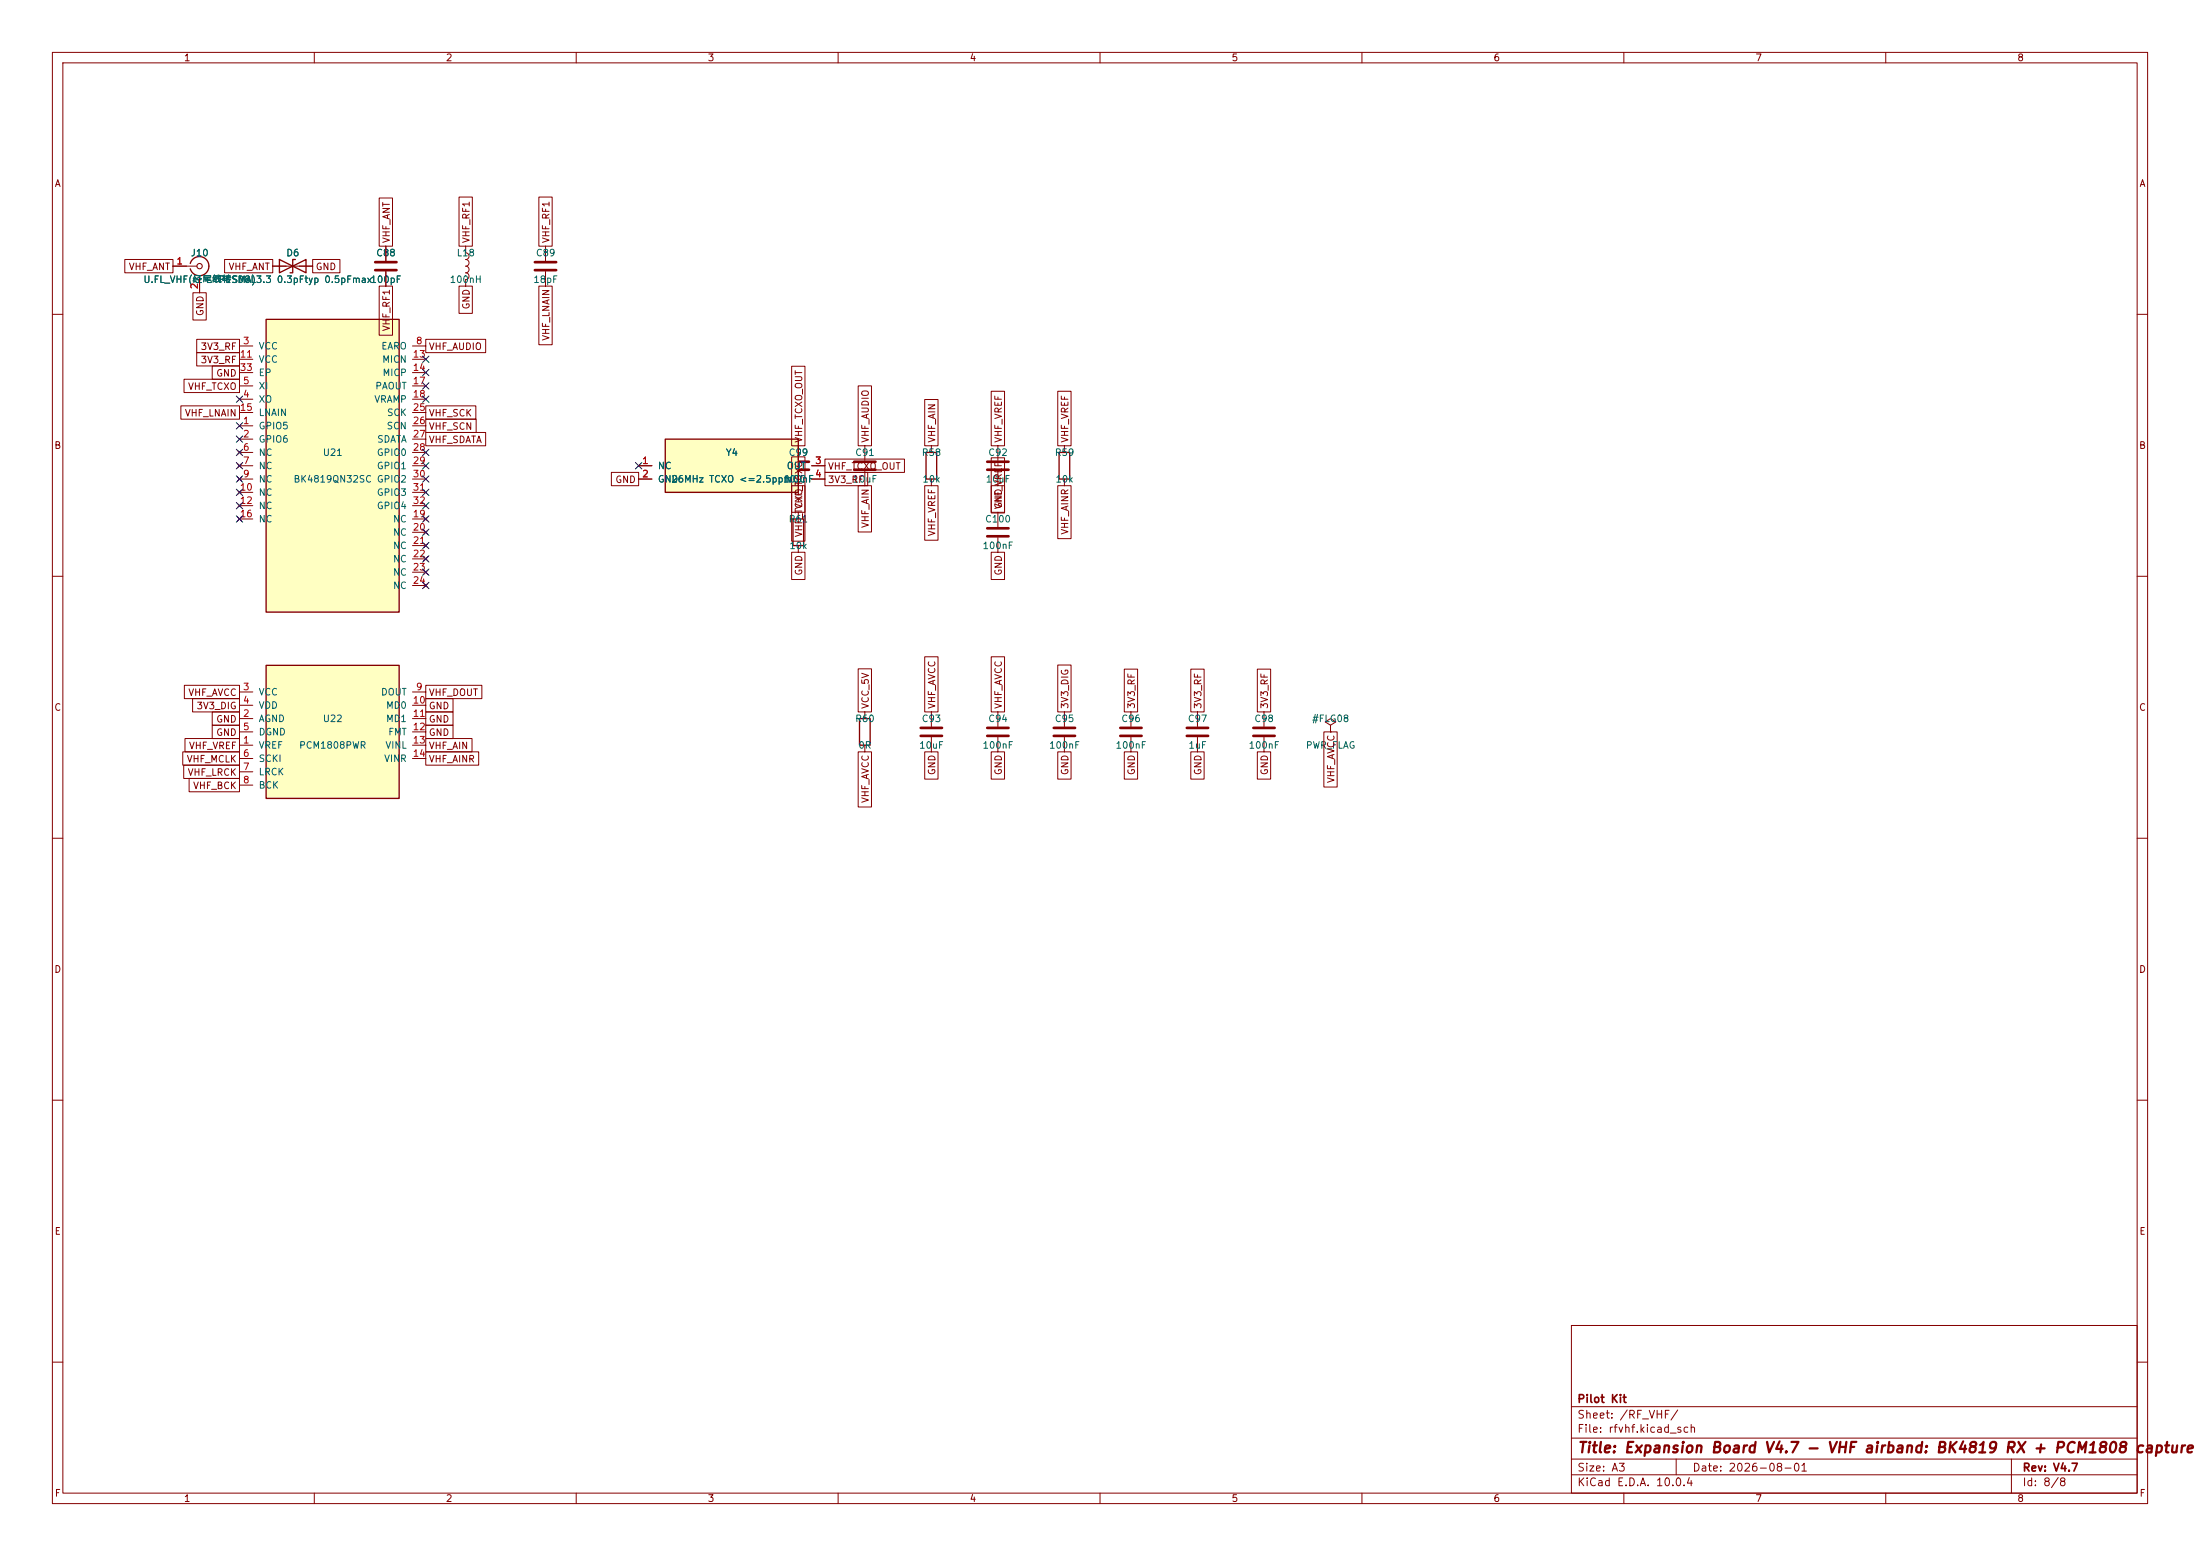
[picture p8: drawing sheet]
<svg xmlns="http://www.w3.org/2000/svg" width="420mm" height="297mm" viewBox="0 0 420 297" stroke-linecap="round" stroke-linejoin="round" font-family="sans-serif">
<g fill="none" stroke="#840000" stroke-width=".19">
<path d="M10 10h400v277h-400zM12 12h396v273h-396zM60 10v2M110 10v2M160 10v2M210 10v2M260 10v2M310 10v2M360 10v2M10 60h2M408 60h2M10 110h2"/>
<path d="M408 110h2M10 160h2M408 160h2M10 210h2M408 210h2M300 253h108v32h-108zM10 260h2M300 278.5h108M300 274.5h108M300 268.5h108M320 278.5v3M384 278.5v6.5"/>
<path d="M408 260h2M60 285v2M110 285v2M160 285v2M210 285v2M260 285v2M300 281.5h108M310 285v2M360 285v2"/>
</g>
<path d="M50.8 127h25.4v25.4h-25.4z" fill="#ffffc2"/>
<path d="M53.3 49.5v2.6l5.1-2.6v2.6zM56.4 49.5h-.5v2.6h-.5M50.8 127h25.4v25.4h-25.4z" fill="none" stroke="#840000" stroke-width=".25"/>
<g fill="none" stroke="#840000" stroke-width=".19">
<path d="M52.1 50.8h7.6M73.7 47v2.8M73.7 51.8v2.8M190.5 97.8v2.8M190.5 102.6v2.8M45.7 137.2h2.6M45.7 132.1h2.6M45.7 134.6h2.6M45.7 139.7h2.6M78.7 137.2h2.6M78.7 132.1h2.6M78.7 134.6h2.6"/>
<path d="M78.7 139.7h2.6M45.7 142.2h2.6M45.7 144.8h2.6M45.7 147.3h2.6M45.7 149.9h2.6M78.7 142.2h2.6M78.7 144.8h2.6"/>
</g>
<path d="M71.6 50h4.1M71.6 51.6h4.1M188.5 100.8h4M188.5 102.4h4" fill="none" stroke="#840000" stroke-width=".51"/>
<path d="M50.8 61h25.4v55.8h-25.4z" fill="#ffffc2"/>
<path d="M50.8 61h25.4v55.8h-25.4zM176.8 86.4h2v5h-2z" fill="none" stroke="#840000" stroke-width=".25"/>
<g fill="none" stroke="#840000" stroke-width=".19">
<path d="M45.7 66h2.6M45.7 76.2h2.6M45.7 73.7h2.6M45.7 68.6h2.6M45.7 71.1h2.6M45.7 78.7h2.6M78.7 66h2.6M78.7 76.2h2.6M78.7 73.7h2.6M78.7 68.6h2.6M78.7 71.1h2.6M78.7 78.7h2.6"/>
<path d="M45.3 86l.8 .7M45.3 88.5l.8 .8M45.3 91.1l.8 .7M45.3 93.6l.8 .8M45.3 96.1l.8 .8M45.3 98.7l.8 .7M45.7 81.3h2.6M45.7 83.8h2.6M45.7 86.4h2.6M45.7 88.9h2.6M45.7 91.4h2.6M45.7 94h2.6"/>
<path d="M45.7 96.5h2.6M45.7 99.1h2.6M46.1 86l-.8 .7M46.1 88.5l-.8 .8M46.1 91.1l-.8 .7M46.1 93.6l-.8 .8M46.1 96.1l-.8 .8M46.1 98.7l-.8 .7M78.7 81.3h2.6M78.7 83.8h2.6M78.7 86.4h2.6M78.7 88.9h2.6"/>
<path d="M78.7 91.4h2.6M78.7 94h2.6M78.7 96.5h2.6M78.7 99.1h2.6M80.9 98.7l.8 .7M81.7 98.7l-.8 .7M152.4 85.1v2.8M152.4 89.9v2.8M177.8 85.1v1.3M177.8 91.4v1.3M190.5 85.1v2.8M190.5 89.9v2.8"/>
<path d="M78.7 101.6h2.6M78.7 104.1h2.6M78.7 106.7h2.6M78.7 109.2h2.6M78.7 111.8h2.6M80.9 101.2l.8 .8M80.9 103.8l.8 .7M80.9 106.3l.8 .8M80.9 108.8l.8 .8M80.9 111.4l.8 .7M81.7 101.2l-.8 .8M81.7 103.8l-.8 .7"/>
<path d="M81.7 106.3l-.8 .8M81.7 108.8l-.8 .8M81.7 111.4l-.8 .7"/>
</g>
<path d="M150.4 88.1h4M150.4 89.7h4M188.5 88.1h4M188.5 89.7h4" fill="none" stroke="#840000" stroke-width=".51"/>
<path d="M127 83.8h25.4v10.2h-25.4z" fill="#ffffc2"/>
<path d="M36.3 50.3a1.81 1.81 0 0 1 2.8-1 1.81 1.81 0 0 1 0 3 1.81 1.81 0 0 1-2.8-1M127 83.8h25.4v10.2h-25.4zM151.4 99.1h2v5h-2zM202.2 86.4h2v5h-2zM164.1 137.2h2v5h-2z" fill="none" stroke="#840000" stroke-width=".25"/>
<g fill="none" stroke="#840000" stroke-width=".19">
<path d="M72.4 37.8h2.5v9.2h-2.5zM87.6 37.6h2.6v9.4h-2.6zM102.9 37.6h2.5v9.4h-2.5zM23.8 49.5h9.2v2.6h-9.2zM33 50.8h4.6M36.8 55.9h2.6v5.2h-2.6zM38.1 52.6v3.3M42.9 49.5h9.2v2.6h-9.2zM52.1 50.8h2.5M57.1 50.8h2.6M59.7 49.5h5.2v2.6h-5.2zM72.4 54.6h2.5v9.4h-2.5z"/>
<path d="M73.7 47v2.8M73.7 51.8v2.8M87.6 54.6h2.6v5.2h-2.6zM88.9 47v1.3a.64 .64 0 0 1 .6 .6 .64 .64 0 0 1-.6 .6 .64 .64 0 0 1 .6 .7 .64 .64 0 0 1-.6 .6M88.9 50.8a.64 .64 0 0 1 .6 .6 .64 .64 0 0 1-.6 .7 .64 .64 0 0 1 .6 .6 .64 .64 0 0 1-.6 .6v1.3M102.9 54.6h2.5v11.2h-2.5zM104.1 47v2.8M104.1 51.8v2.8M34.5 77.5h11.2v2.5h-11.2zM35.1 72.4h10.6v2.5h-10.6zM37.6 67.3h8.1v2.6h-8.1zM37.6 64.8h8.1v2.5h-8.1z"/>
<path d="M40.5 69.8h5.2v2.6h-5.2zM81.3 77.5h9.5v2.5h-9.5zM81.3 64.8h11.4v2.5h-11.4zM151.1 69.9h2.6v15.2h-2.6zM163.8 73.7h2.6v11.4h-2.6zM176.5 76.3h2.6v8.8h-2.6zM189.2 74.7h2.6v10.4h-2.6zM201.9 74.7h2.6v10.4h-2.6zM81.3 80h9.6v2.6h-9.6zM81.3 82.5h11.4v2.6h-11.4zM116.7 90.2h5.2v2.5h-5.2zM121.9 88.9h2.6"/>
<path d="M121.9 91.4h2.6M151.1 92.7h2.6v10.6h-2.6zM151.1 87.2h2.6v10.6h-2.6zM152.4 85.1v2.8M152.4 89.9v2.8M152.4 97.8v1.3M154.9 88.9h2.6M154.9 91.4h2.6M157.5 90.2h8.1v2.5h-8.1zM157.5 87.6h15.2v2.6h-15.2zM163.8 92.7h2.6v8.8h-2.6zM165.1 85.1v2.8"/>
<path d="M165.1 89.9v2.8M176.5 92.7h2.6v10.4h-2.6zM189.2 92.7h2.6v5.2h-2.6zM189.2 87.4h2.6v10.4h-2.6zM201.9 92.7h2.6v10.1h-2.6zM203.2 85.1v1.3M203.2 91.4v1.3M151.1 105.4h2.6v5.2h-2.6zM152.4 104.1v1.3M189.2 105.4h2.6v5.2h-2.6zM35.2 130.8h10.5v2.6h-10.5zM36.8 133.3h8.9v2.6h-8.9z"/>
<path d="M40.5 135.9h5.2v2.5h-5.2zM40.5 138.4h5.2v2.6h-5.2zM81.3 138.4h5.2v2.6h-5.2zM81.3 135.9h5.2v2.5h-5.2zM81.3 133.3h5.2v2.6h-5.2zM81.3 130.8h10.7v2.6h-10.7zM163.8 127.7h2.6v8.2h-2.6zM165.1 135.9v1.3M176.5 125.4h2.6v10.5h-2.6zM177.8 135.9v2.8M189.2 125.4h2.6v10.5h-2.6zM190.5 135.9v2.8"/>
<path d="M201.9 126.9h2.6v9h-2.6zM203.2 135.9v2.8M214.6 127.7h2.6v8.2h-2.6zM215.9 135.9v2.8M227.3 127.7h2.6v8.2h-2.6zM228.6 135.9v2.8M240 127.7h2.6v8.2h-2.6zM241.3 135.9v2.8M252.7 139.7h2.6v10.5h-2.6zM254 138.4l1-.6-1-.6-1 .6 1 .6v1.3M254 139.7h.1M34.9 143.5h10.8v2.6h-10.8z"/>
<path d="M35.1 146h10.6v2.6h-10.6zM35.3 141h10.4v2.5h-10.4zM36.1 148.6h9.6v2.5h-9.6zM81.3 143.5h10.1v2.6h-10.1zM81.3 141h8.8v2.5h-8.8zM163.8 143.5h2.6v10.5h-2.6zM165.1 142.2v1.3M176.5 143.5h2.6v5.2h-2.6zM177.8 140.7v2.8M189.2 143.5h2.6v5.2h-2.6zM190.5 140.7v2.8M201.9 143.5h2.6v5.2h-2.6z"/>
<path d="M203.2 140.7v2.8M214.6 143.5h2.6v5.2h-2.6zM215.9 140.7v2.8M227.3 143.5h2.6v5.2h-2.6zM228.6 140.7v2.8M240 143.5h2.6v5.2h-2.6zM241.3 140.7v2.8"/>
</g>
<g fill="none" stroke="#840000" stroke-width=".51">
<path d="M102.1 50h4.1M102.1 51.6h4.1M163.1 88.1h4M163.1 89.7h4M175.8 138.9h4M188.5 138.9h4M201.2 138.9h4M213.9 138.9h4M226.6 138.9h4M239.3 138.9h4M175.8 140.5h4M188.5 140.5h4"/>
<path d="M201.2 140.5h4M213.9 140.5h4M226.6 140.5h4M239.3 140.5h4"/>
</g>
<circle cx="38.1" cy="50.8" r=".51" fill="none" stroke="#840000" stroke-width=".2"/>
<g fill="none" stroke="#000084" stroke-width=".19">
<path d="M45.1 75.6l1.2 1.2M46.3 75.6l-1.2 1.2M80.7 75.6l1.2 1.2M80.7 73.1l1.2 1.2M80.7 70.5l1.2 1.2M80.7 68l1.2 1.2M81.9 75.6l-1.2 1.2M81.9 73.1l-1.2 1.2M81.9 70.5l-1.2 1.2M81.9 68l-1.2 1.2M45.1 98.5l1.2 1.2M45.1 88.3l1.2 1.2"/>
<path d="M45.1 90.8l1.2 1.2M45.1 93.4l1.2 1.2M45.1 95.9l1.2 1.2M45.1 85.8l1.2 1.2M45.1 83.2l1.2 1.2M45.1 80.7l1.2 1.2M46.3 98.5l-1.2 1.2M46.3 88.3l-1.2 1.2M46.3 90.8l-1.2 1.2M46.3 93.4l-1.2 1.2M46.3 95.9l-1.2 1.2M46.3 85.8l-1.2 1.2"/>
<path d="M46.3 83.2l-1.2 1.2M46.3 80.7l-1.2 1.2M80.7 88.3l1.2 1.2M80.7 85.8l1.2 1.2M80.7 98.5l1.2 1.2M80.7 95.9l1.2 1.2M80.7 93.4l1.2 1.2M80.7 90.8l1.2 1.2M81.9 88.3l-1.2 1.2M81.9 85.8l-1.2 1.2M81.9 98.5l-1.2 1.2M81.9 95.9l-1.2 1.2"/>
<path d="M81.9 93.4l-1.2 1.2M81.9 90.8l-1.2 1.2M121.3 88.3l1.2 1.2M122.5 88.3l-1.2 1.2M80.7 103.5l1.2 1.2M80.7 106.1l1.2 1.2M80.7 108.6l1.2 1.2M80.7 111.2l1.2 1.2M80.7 101l1.2 1.2M81.9 103.5l-1.2 1.2M81.9 106.1l-1.2 1.2M81.9 108.6l-1.2 1.2"/>
<path d="M81.9 111.2l-1.2 1.2M81.9 101l-1.2 1.2"/>
</g>
<text font-size="2" fill="#840000" x="301" y="277.8">Title: Expansion Board V4.7 - VHF airband: BK4819 RX + PCM1808 capture</text>
<g font-size="1.5" fill="#840000">
<text x="301" y="268.1">Pilot Kit</text>
<text x="301" y="273.8">File: rfvhf.kicad_sch</text>
<text x="301" y="271.1">Sheet: /RF_VHF/</text>
<text x="301" y="281.2">Size: A3</text>
<text x="323" y="281.2">Date: 2026-08-01</text>
<text x="386" y="281.2">Rev: V4.7</text>
<text x="301" y="284">KiCad E.D.A. 10.0.4</text>
<text x="386" y="284">Id: 8/8</text>
</g>
<g font-size="1.3" fill="#840000">
<text x="35" y="12">1</text>
<text x="85" y="12">2</text>
<text x="135" y="12">3</text>
<text x="185" y="12">4</text>
<text x="235" y="12">5</text>
<text x="285" y="12">6</text>
<text x="335" y="12">7</text>
<text x="385" y="12">8</text>
<text x="10.3" y="36">A</text>
<text x="408.3" y="36">A</text>
<text x="74.7" y="46.5" transform="rotate(-90 74.7 46.5)">VHF_ANT</text>
<text x="90" y="46.5" transform="rotate(-90 90 46.5)">VHF_RF1</text>
<text x="105.2" y="46.5" transform="rotate(-90 105.2 46.5)">VHF_RF1</text>
<text x="24.5" y="51.9">VHF_ANT</text>
<text x="43.5" y="51.9">VHF_ANT</text>
<text x="60.2" y="51.9">GND</text>
<text x="90" y="59.2" transform="rotate(-90 90 59.2)">GND</text>
<text x="39.2" y="60.4" transform="rotate(-90 39.2 60.4)">GND</text>
<text x="74.7" y="63.3" transform="rotate(-90 74.7 63.3)">VHF_RF1</text>
<text x="105.2" y="65.1" transform="rotate(-90 105.2 65.1)">VHF_LNAIN</text>
<text x="38.2" y="69.6">3V3_RF</text>
<text x="38.2" y="67.1">3V3_RF</text>
<text x="81.8" y="67.1">VHF_AUDIO</text>
<text x="35.8" y="74.7">VHF_TCXO</text>
<text x="41.2" y="72.2">GND</text>
<text x="35.2" y="79.8">VHF_LNAIN</text>
<text x="81.8" y="79.8">VHF_SCK</text>
<text x="81.8" y="82.3">VHF_SCN</text>
<text x="10.3" y="86">B</text>
<text x="81.8" y="84.9">VHF_SDATA</text>
<text x="153.5" y="84.6" transform="rotate(-90 153.5 84.6)">VHF_TCXO_OUT</text>
<text x="158" y="90">VHF_TCXO_OUT</text>
<text x="166.2" y="84.6" transform="rotate(-90 166.2 84.6)">VHF_AUDIO</text>
<text x="178.9" y="84.6" transform="rotate(-90 178.9 84.6)">VHF_AIN</text>
<text x="191.6" y="84.6" transform="rotate(-90 191.6 84.6)">VHF_VREF</text>
<text x="204.3" y="84.6" transform="rotate(-90 204.3 84.6)">VHF_VREF</text>
<text x="408.2" y="86">B</text>
<text x="117.4" y="92.5">GND</text>
<text x="158" y="92.5">3V3_RF</text>
<text x="153.5" y="97.3" transform="rotate(-90 153.5 97.3)">VHF_TCXO</text>
<text x="166.2" y="100.9" transform="rotate(-90 166.2 100.9)">VHF_AIN</text>
<text x="191.6" y="97.3" transform="rotate(-90 191.6 97.3)">VHF_VREF</text>
<text x="191.6" y="97.3" transform="rotate(-90 191.6 97.3)">GND</text>
<text x="153.5" y="102.6" transform="rotate(-90 153.5 102.6)">VHF_TCXO</text>
<text x="178.9" y="102.5" transform="rotate(-90 178.9 102.5)">VHF_VREF</text>
<text x="204.3" y="102.2" transform="rotate(-90 204.3 102.2)">VHF_AINR</text>
<text x="153.5" y="110" transform="rotate(-90 153.5 110)">GND</text>
<text x="191.6" y="110" transform="rotate(-90 191.6 110)">GND</text>
<text x="10.3" y="136">C</text>
<text x="35.8" y="133.1">VHF_AVCC</text>
<text x="37.4" y="135.7">3V3_DIG</text>
<text x="81.8" y="135.7">GND</text>
<text x="81.8" y="133.1">VHF_DOUT</text>
<text x="166.2" y="135.4" transform="rotate(-90 166.2 135.4)">VCC_5V</text>
<text x="178.9" y="135.4" transform="rotate(-90 178.9 135.4)">VHF_AVCC</text>
<text x="191.6" y="135.4" transform="rotate(-90 191.6 135.4)">VHF_AVCC</text>
<text x="204.3" y="135.4" transform="rotate(-90 204.3 135.4)">3V3_DIG</text>
<text x="217" y="135.4" transform="rotate(-90 217 135.4)">3V3_RF</text>
<text x="229.7" y="135.4" transform="rotate(-90 229.7 135.4)">3V3_RF</text>
<text x="242.4" y="135.4" transform="rotate(-90 242.4 135.4)">3V3_RF</text>
<text x="408.2" y="136">C</text>
<text x="36" y="143.3">VHF_VREF</text>
<text x="41.2" y="138.2">GND</text>
<text x="41.2" y="140.8">GND</text>
<text x="81.8" y="143.3">VHF_AIN</text>
<text x="81.8" y="140.8">GND</text>
<text x="81.8" y="138.2">GND</text>
<text x="35.5" y="145.8">VHF_MCLK</text>
<text x="35.7" y="148.4">VHF_LRCK</text>
<text x="81.8" y="145.8">VHF_AINR</text>
<text x="178.9" y="148.1" transform="rotate(-90 178.9 148.1)">GND</text>
<text x="191.6" y="148.1" transform="rotate(-90 191.6 148.1)">GND</text>
<text x="204.3" y="148.1" transform="rotate(-90 204.3 148.1)">GND</text>
<text x="217" y="148.1" transform="rotate(-90 217 148.1)">GND</text>
<text x="229.7" y="148.1" transform="rotate(-90 229.7 148.1)">GND</text>
<text x="242.4" y="148.1" transform="rotate(-90 242.4 148.1)">GND</text>
<text x="255.1" y="149.6" transform="rotate(-90 255.1 149.6)">VHF_AVCC</text>
<text x="36.8" y="150.9">VHF_BCK</text>
<text x="166.2" y="153.4" transform="rotate(-90 166.2 153.4)">VHF_AVCC</text>
<text x="10.3" y="186">D</text>
<text x="408.2" y="186">D</text>
<text x="10.3" y="236">E</text>
<text x="408.3" y="236">E</text>
<text x="10.3" y="286">F</text>
<text x="35" y="287">1</text>
<text x="85" y="287">2</text>
<text x="135" y="287">3</text>
<text x="185" y="287">4</text>
<text x="235" y="287">5</text>
<text x="285" y="287">6</text>
<text x="335" y="287">7</text>
<text x="385" y="287">8</text>
<text x="408.3" y="286">F</text>
</g>
<g font-size="1.3" fill="#a90000">
<text x="33.6" y="50.8">1</text>
<text x="38.1" y="55.3" transform="rotate(-90 38.1 55.3)">2</text>
<text x="45.7" y="68.6">11</text>
<text x="45.7" y="71.1">33</text>
<text x="46.3" y="66">3</text>
<text x="78.7" y="68.6">13</text>
<text x="78.7" y="71.1">14</text>
<text x="79.3" y="66">8</text>
<text x="46.3" y="76.2">4</text>
<text x="46.3" y="73.6">5</text>
<text x="78.7" y="73.6">17</text>
<text x="78.7" y="76.2">18</text>
<text x="45.7" y="78.7">15</text>
<text x="46.3" y="81.3">1</text>
<text x="46.3" y="83.8">2</text>
<text x="78.7" y="78.7">25</text>
<text x="78.7" y="81.3">26</text>
<text x="78.7" y="83.8">27</text>
<text x="46.3" y="86.3">6</text>
<text x="46.3" y="88.9">7</text>
<text x="78.7" y="86.3">28</text>
<text x="78.7" y="88.9">29</text>
<text x="122.5" y="88.9">1</text>
<text x="155.5" y="88.9">3</text>
<text x="45.7" y="94">10</text>
<text x="46.3" y="91.4">9</text>
<text x="78.7" y="91.4">30</text>
<text x="78.7" y="94">31</text>
<text x="122.5" y="91.4">2</text>
<text x="155.5" y="91.4">4</text>
<text x="45.7" y="96.5">12</text>
<text x="45.7" y="99">16</text>
<text x="78.7" y="99">19</text>
<text x="78.7" y="101.6">20</text>
<text x="78.7" y="96.5">32</text>
<text x="78.7" y="104.1">21</text>
<text x="78.7" y="106.7">22</text>
<text x="78.7" y="109.2">23</text>
<text x="78.7" y="111.7">24</text>
<text x="46.3" y="137.1">2</text>
<text x="46.3" y="132.1">3</text>
<text x="46.3" y="134.6">4</text>
<text x="78.7" y="134.6">10</text>
<text x="78.7" y="137.1">11</text>
<text x="79.3" y="132.1">9</text>
<text x="46.3" y="142.2">1</text>
<text x="46.3" y="139.7">5</text>
<text x="78.7" y="139.7">12</text>
<text x="78.7" y="142.2">13</text>
<text x="46.3" y="144.8">6</text>
<text x="46.3" y="147.3">7</text>
<text x="46.3" y="149.8">8</text>
<text x="78.7" y="144.8">14</text>
</g>
<g font-size="1.3" fill="#006464">
<text x="36.3" y="49.2">J10</text>
<text x="54.5" y="49.2">D6</text>
<text x="71.7" y="49.2">C88</text>
<text x="87.1" y="49.2">L18</text>
<text x="102.2" y="49.2">C89</text>
<text x="27.3" y="54.3">U.FL_VHF(经尾线转SMA)</text>
<text x="40.6" y="54.3">TPESD8L3.3 0.3pFtyp 0.5pFmax100pF</text>
<text x="85.7" y="54.3">100nH</text>
<text x="101.7" y="54.3">18pF</text>
<text x="49.3" y="67">VCC</text>
<text x="49.3" y="69.6">VCC</text>
<text x="72.7" y="67">EARO</text>
<text x="72.9" y="69.6">MICN</text>
<text x="49.3" y="77.2">XO</text>
<text x="49.3" y="74.6">XI</text>
<text x="49.3" y="72.1">EP</text>
<text x="71.4" y="77.2">VRAMP</text>
<text x="71.5" y="74.6">PAOUT</text>
<text x="72.9" y="72.1">MICP</text>
<text x="49.3" y="82.3">GPIO5</text>
<text x="49.3" y="79.7">LNAIN</text>
<text x="73.7" y="82.3">SCN</text>
<text x="73.8" y="79.7">SCK</text>
<text x="49.3" y="84.8">GPIO6</text>
<text x="49.3" y="87.3">NC</text>
<text x="49.3" y="89.9">NC</text>
<text x="61.5" y="87.3">U21</text>
<text x="71.8" y="87.3">GPIO0</text>
<text x="71.8" y="89.9">GPIO1</text>
<text x="71.9" y="84.8">SDATA</text>
<text x="125.5" y="89.9">NC</text>
<text x="138.4" y="87.3">Y4</text>
<text x="150.1" y="89.9">OUT</text>
<text x="150.5" y="87.3">C99</text>
<text x="163.2" y="87.3">C91</text>
<text x="175.9" y="87.3">R58</text>
<text x="188.6" y="87.3">C92</text>
<text x="201.3" y="87.3">R59</text>
<text x="49.3" y="92.4">NC</text>
<text x="49.3" y="95">NC</text>
<text x="55.9" y="92.4">BK4819QN32SC GPIO2</text>
<text x="71.8" y="95">GPIO3</text>
<text x="125.5" y="92.4">GND</text>
<text x="128" y="92.4">26MHz TCXO &lt;=2.5ppm</text>
<text x="149.4" y="92.4">100nF</text>
<text x="150.1" y="92.4">VCC</text>
<text x="162.7" y="92.4">10uF</text>
<text x="176" y="92.4">10k</text>
<text x="188.1" y="92.4">10uF</text>
<text x="201.4" y="92.4">10k</text>
<text x="49.3" y="97.5">NC</text>
<text x="49.3" y="100">NC</text>
<text x="71.8" y="97.5">GPIO4</text>
<text x="74.9" y="100">NC</text>
<text x="150.5" y="100">R61</text>
<text x="187.9" y="100">C100</text>
<text x="74.9" y="102.6">NC</text>
<text x="74.9" y="105.1">NC</text>
<text x="74.9" y="107.7">NC</text>
<text x="150.6" y="105.1">10k</text>
<text x="187.5" y="105.1">100nF</text>
<text x="74.9" y="110.2">NC</text>
<text x="74.9" y="112.7">NC</text>
<text x="49.3" y="133.1">VCC</text>
<text x="49.3" y="135.6">VDD</text>
<text x="72.6" y="133.1">DOUT</text>
<text x="73.6" y="135.6">MD0</text>
<text x="49.3" y="143.2">VREF</text>
<text x="49.3" y="138.1">AGND</text>
<text x="49.3" y="140.7">DGND</text>
<text x="57" y="143.2">PCM1808PWR</text>
<text x="61.5" y="138.1">U22</text>
<text x="73.5" y="143.2">VINL</text>
<text x="73.6" y="138.1">MD1</text>
<text x="74" y="140.7">FMT</text>
<text x="163.2" y="138.1">R60</text>
<text x="163.8" y="143.2">0R</text>
<text x="175.4" y="143.2">10uF</text>
<text x="175.9" y="138.1">C93</text>
<text x="187.5" y="143.2">100nF</text>
<text x="188.6" y="138.1">C94</text>
<text x="200.2" y="143.2">100nF</text>
<text x="201.3" y="138.1">C95</text>
<text x="212.9" y="143.2">100nF</text>
<text x="214" y="138.1">C96</text>
<text x="226.7" y="138.1">C97</text>
<text x="226.8" y="143.2">1uF</text>
<text x="238.3" y="143.2">100nF</text>
<text x="239.4" y="138.1">C98</text>
<text x="249.2" y="143.2">PWR_FLAG</text>
<text x="250.4" y="138.1">#FLG08</text>
<text x="49.3" y="145.8">SCKI</text>
<text x="49.3" y="148.3">LRCK</text>
<text x="73.2" y="145.8">VINR</text>
<text x="49.3" y="150.8">BCK</text>
</g>
</svg>
